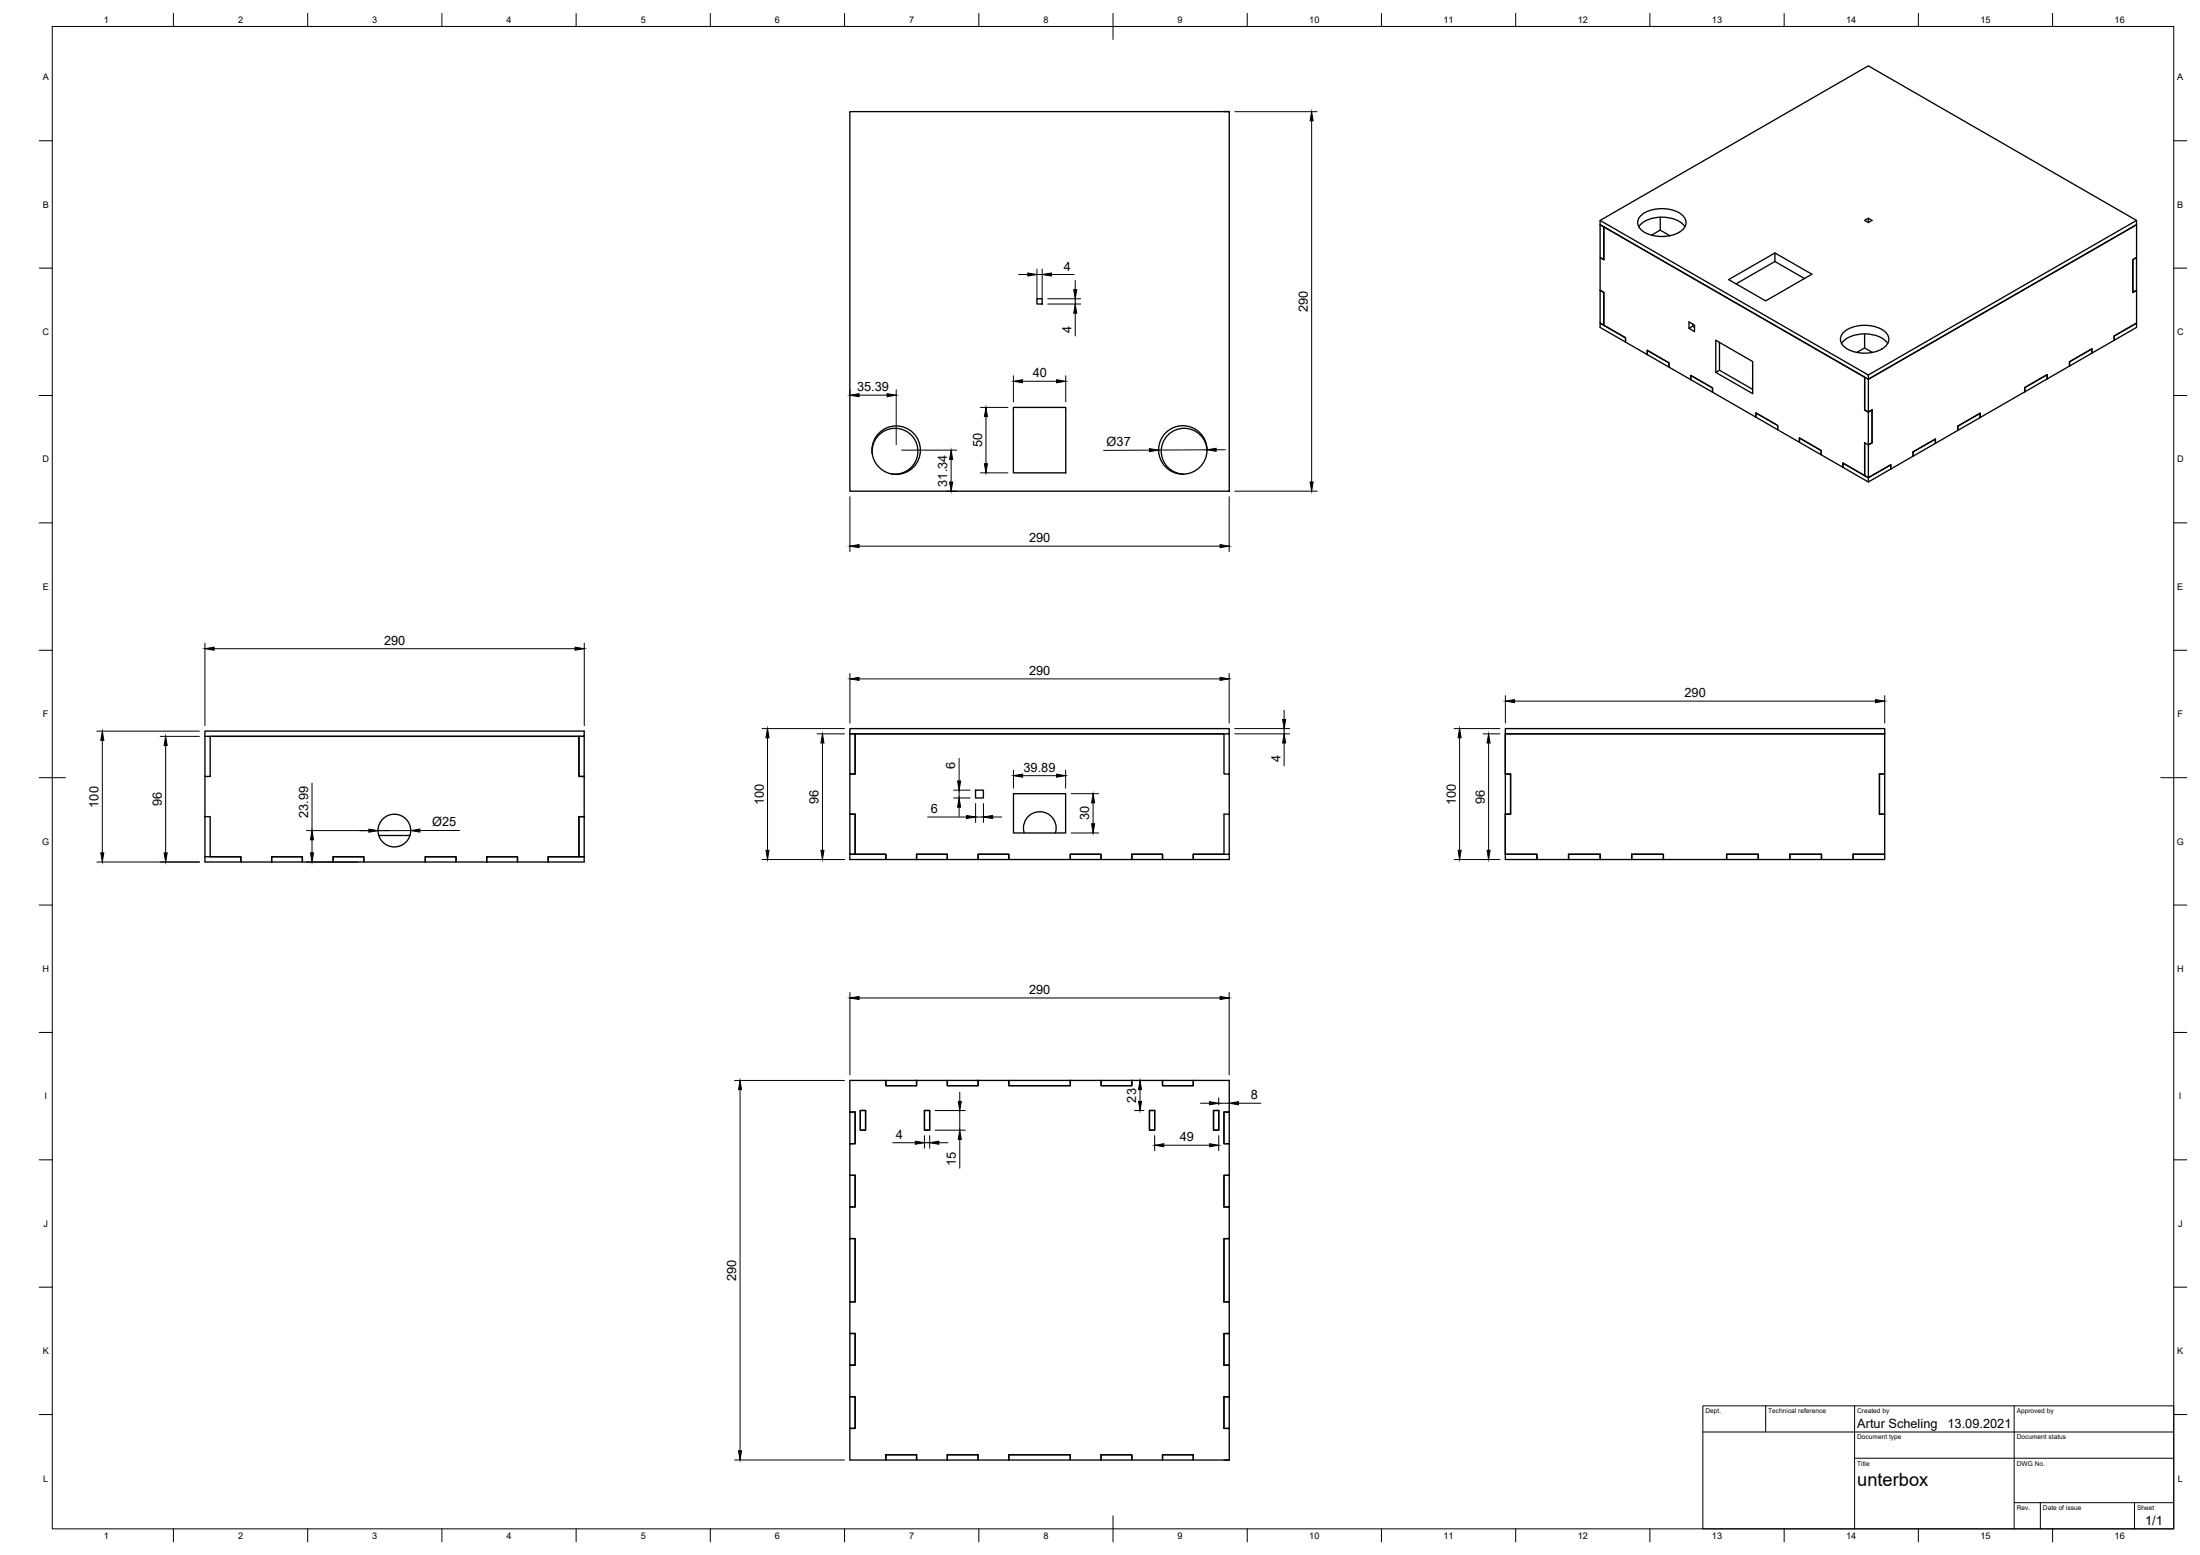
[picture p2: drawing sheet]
<svg xmlns="http://www.w3.org/2000/svg" width="841mm" height="594mm" viewBox="0 0 841 594" stroke-linecap="round" stroke-linejoin="round" font-family="sans-serif">
<g fill="none" stroke="#000" stroke-width=".51">
<path d="M324.9 42.6h145v145.1h-145zM467.9 42.6h2M611.7 85.8l1.4 .9v12.5l-1.4-.8zM611.7 84.2l102.5 59.1M626.5 86.7a11.7 11.7 0 0 1 12.2-3.4l3.7 1.6 1.7 1.8M627.1 82.5a13.3 13.3 0 0 1 16.4 0 3.8 3.8 0 0 1-1.6 6.3 13.7 13.7 0 0 1-14.8-1.3 3.4 3.4 0 0 1 0-5zM634.7 83v4.9l-3.4 1.9M634.7 87.9l3.7 2.2M678.5 96.6l-17.7 10.2 14.2 8.1 17.7-10.1-14.2-8.2v3.3l11.3 6.5M678.5 99.9l-14.8 8.6M714.2 83.4l-1.4 .8 1.4 .8 1.4-.8-1.4-.8v1.6M815.3 99.2l1.5-.8v12.5l-1.5 .8z"/>
<path d="M816.8 84.2l-102.6 59.1v1.6l-102.5-59.1v-1.6l102.5-59 102.6 59v1.6M816.8 85.8v12.6l-1.4 .8v12.5M816.8 85.8l-102.6 59.1M396.4 114.1h2v2.1h-2zM611.7 110.9l1.4 .8v12.6l-1.4-.8zM611.7 110.9l1.4 .8v12.6l8.3 4.7v1.7l8.3 4.8M611.7 110.9v-12.5l1.4 .8v-12.5l99.7 57.4v12.5M815.4 111.7l1.4-.8v12.5l-8.6 5v1.6l-8.5 4.9M611.7 123.5l9.7 5.5v1.7l-9.7-5.6zM629.7 133.9l8.3 4.7v1.7l-8.3-4.8zM629.7 135.5v-1.6l8.3 4.7v1.7l8.3 4.7M647.1 123.8v.8"/>
<path d="M647.8 125l-.7-.4-1.4 .8 2.1 1.3v-2.5l-2.1-1.2v2.4M657.3 130.8v10.6M704 131.3a11.7 11.7 0 0 1 12.3-3.4l3.6 1.6 1.7 1.8M704.7 127.1a13.3 13.3 0 0 1 16.3 0 3.8 3.8 0 0 1-1.6 6.3 13.7 13.7 0 0 1-14.7-1.3 3.4 3.4 0 0 1 0-5zM712.8 127.6v5.3l-3 1.8M712.8 132.9l3 1.8M791.1 138.2l8.6-4.9v1.6l-8.6 5M791.1 138.2v1.7M791.1 139.8l-8.5 5M799.7 134.9v-1.6l-8.6 4.9M808.2 128.4l8.6-4.9v1.6l-8.6 4.9zM387.4 155.7h20v25h-20z"/>
<path d="M646.3 143.4l8.4 4.8v1.6l-8.4-4.8zM646.3 145v-1.6l8.4 4.8v1.6l16.6 9.6M655.9 142.3v-12.3l14.1 8.1v12.3l-14.1-8.1 1.4-.9 12.7 7.4M671.3 157.8l8.3 4.8v1.6l-8.3-4.8zM671.3 159.4v-1.6l8.3 4.8v1.6l8.3 4.8M712.8 144.1v12.5l1.4 .8v-12.5M712.8 156.6l1.4 .8 1.4-.8M714.2 157.4v12.6M715.7 156.6l-1.5 .8M715.7 156.6l-.1 12.6M774 148.1l8.6-5v1.7l-8.6 4.9zM774.1 149.7l-17.1 9.8v-1.6l-8.6 4.9"/>
<path d="M782.6 144.8v-1.7l-8.5 5v1.6M333.5 173.5a8.8 8.8 0 0 1 8.4-9.9 8.8 8.8 0 0 1 9 9.5 8.8 8.8 0 0 1-10.3 7.9M461.4 172.1a8.8 8.8 0 0 0-8.8-8.5 8.8 8.8 0 0 0-8.7 8.7 8.8 8.8 0 0 0 8.6 8.8M687.9 167.3l8.3 4.8v1.7l-8.3-4.8zM687.9 169v-1.7l8.3 4.8v1.7l8.3 4.7v-1.6l8.3 4.8M712.8 169.2v12.5M715.6 169.1l-1.4 .9v12.5M715.6 169.2l-1.4 .8-1.4-.8v12.5M722.8 179.2v-1.6l-8.6 4.9-1.4-.8M731.3 172.7l8.6-5v1.7l-8.6 4.9zM731.3 172.6v1.7l-8.5 4.9M739.9 169.3v-1.6l-8.6 4.9"/>
<path d="M748.4 162.8l8.5-4.9v1.6l-8.5 5zM748.4 162.8v1.6l-8.5 5M714.2 182.5l8.6-4.9v1.6l-8.6 4.9zM714.2 182.5l-9.7-5.6v1.6l9.7 5.6M324.9 278.4h145v2h-145zM575.5 278.4h145v2h-145zM78.3 281.3v-2h145v2h-143h141v15.3h2v15.4M78.3 281.3h2v15.3h-2zM78.3 296.6v15.4M221.3 281.3h2v15.3h-2zM324.9 280.4h2v15.3h-2zM469.9 280.4v15.3"/>
<path d="M575.5 280.4v15.3M718.5 295.7h2v15.3h-2zM720.5 280.4v15.3h-2v15.3M720.5 280.4h-145v15.3h2v15.3M78.3 312h2v15.3h-2zM144.8 319.2h11.9M221.3 312h2v15.3h-2zM223.3 312h-2v15.3h-11.7v2h-11.8v-2h-11.7v2M324.9 311h2v15.4h-2zM324.9 311h2v15.4h11.7v2h11.8M324.9 311v-15.3h2v-15.3h141v15.3h2v15.3M372.9 301.9h3v3h-3z"/>
<path d="M387.4 303.2h20v15h-20zM391.5 318.2a6.3 6.3 0 0 1 6-8.1 6.3 6.3 0 0 1 6 8.1M469.9 311v15.4h-13.7v2h13.7v-2M469.9 311h-2v15.4h-11.7v2h-11.8v-2h-11.7v2M575.5 311v15.4M575.5 311v-15.3h2v15.3M575.5 311h2M577.5 311h-2v15.4M718.5 311h2v15.4h-12.1M78.3 327.3v2h13.8v-2h-11.8h11.8v2h11.7M103.8 327.3h11.8v2h-11.8zM103.8 329.3v-2h11.8v2h11.7"/>
<path d="M127.3 327.3h11.8v2h-11.8zM127.3 329.3v-2h11.8v2h23.5M162.6 327.3h11.7v2h-11.7zM162.6 329.3v-2h11.7v2h11.8M186.1 327.3h11.7v2h-11.7zM209.6 327.3h13.7v2h-13.7zM324.9 326.4h13.7v2h-13.7zM350.4 326.4h11.7v2h-11.7zM350.4 328.4v-2h11.7v2h11.8M373.9 326.4h11.8v2h-11.8zM373.9 328.4v-2h11.8v2h23.5M409.2 326.4h11.7v2h-11.7z"/>
<path d="M409.2 328.4v-2h11.7v2h11.8M432.7 326.4h11.7v2h-11.7zM575.5 326.4h12v2h-12zM575.5 326.4h12v2h12.1M599.6 326.4h12.1v2h-12.1zM623.8 326.4h12.1v2h-12.1zM623.8 326.4h12.1v2h24.2v-2h12v2h12.1M623.8 326.4v2h-12.1v-2h-12.1v2M660.1 326.4h12v2h-12zM684.2 326.4h12.1v2h-12.1M684.2 326.4h12.1v2h12.1M684.2 326.4v2"/>
<path d="M708.4 326.4h12.1v2h-12.1M708.4 326.4v2M338.6 412.8h11.8v2h-11.8zM350.4 412.8v2h-11.8v-2h-13.7v12.1h2M350.4 412.8h11.7v2h11.8v-2M362.1 412.8h11.8v2h-11.8zM373.9 412.8h11.8v2h23.5v-2M385.7 412.8h23.5v2h-23.5zM409.2 412.8h11.7v2h11.8v-2M420.9 412.8h11.8v2h-11.8zM432.7 412.8h11.7v2h11.8v-2h13.7v12.1h-2v12h2v12.1h-2v12.1h2v12.1h-2v24.2M444.4 412.8h11.8v2h-11.8z"/>
<path d="M324.9 424.9h2v12h-2zM326.9 424.9v12h-2v12.1M328.9 424.3h2v7.5h-2zM353.4 424.3h2v7.5h-2zM439.4 424.3h2v7.5h-2zM463.9 424.3h2v7.5h-2zM469.9 424.9v12.1h-2v-12.1h2M324.9 449v12.1h2v-12.1M324.9 449h2M326.9 449v12.1h-2v12.1h2v24.2M469.9 449v12.1h-2v-12.1h2M324.9 473.2h2v24.2h-2z"/>
<path d="M469.9 473.2h.1M326.9 497.4h-2v12.1h2v12h-2v12.1M467.9 497.4v-24.2h2v24.2M467.9 497.4h2M469.9 497.4v12.1h-2v12M324.9 509.5h2v12h-2zM469.9 509.5h.1M324.9 533.6v12.1h2v-12.1M324.9 533.6h2M326.9 533.6v12.1h-2v12.1h13.7v-2M467.9 533.6v12.1h2v12.1M467.9 521.6v-12.1h2v12.1"/>
<path d="M467.9 533.6h2v12.1h-2zM467.9 521.5h2M469.9 521.5v12.1h-2M338.6 555.8h11.8v2h11.7M338.6 555.8h11.8v2h-11.8zM362.1 555.8h11.8v2h11.8M362.1 555.8h11.8v2h-11.8M362.1 555.8v2M385.7 555.8h23.5v2h11.7M385.7 555.8h23.5v2h-23.5M385.7 555.8v2M420.9 555.8h11.8v2h11.7"/>
<path d="M420.9 555.8h11.8v2h-11.8M420.9 555.8v2M444.4 555.8h11.8v2h13.7M444.4 555.8h11.8v2h-11.8M444.4 555.8v2M467.9 557.8h2"/>
<circle cx="342.6" cy="172" r="9.3"/>
<circle cx="452.2" cy="171.9" r="9.3"/>
<circle cx="150.8" cy="317.3" r="6.3"/>
</g>
<g fill="none" stroke="#000" stroke-width=".38">
<path d="M20 10.1h811v574h-811zM66.3 5.1v5M117.6 5.1v5M168.9 5.1v5M220.2 5.1v5M271.5 5.1v5M322.9 5.1v5M374.2 5.1v5M425.5 5.1v10M476.8 5.1v5M528.1 5.1v5M579.4 5.1v5"/>
<path d="M630.7 5.1v5M682.1 5.1v5M733.4 5.1v5M784.7 5.1v5M15 53.8h5M472 42.7h31.5M501.4 46.2v137.9M831 53.8h5M15 102.4h5M389.4 104.9h3.5M396.4 102.8v11.3M396.4 104.9h2"/>
<path d="M398.4 102.8v11.3M400.5 114.1h12.7M400.5 116.2h12.7M401.9 104.9h8.7M411 107.2v3.5M411 114.1v2.1M411 119.6v8.8M831 102.4h5M15 151.1h5M324.9 148.9v2.4M328.4 151h10.7M342.6 148.9v21"/>
<path d="M374.8 155.7h10.5M376.9 159.1v18.1M387.4 143.5v10.1M390.9 145.7h13M407.4 143.5v10.1M831 151.1h5M344.7 172h21M363.6 175.5v8.6M439.4 172l-17.5 .1M461.4 171.8l-18.5 .2M468.4 171.8h-3.5M15 199.8h5"/>
<path d="M324.9 189.8v20.9M361.7 187.7h4M374.8 180.7h10.5M469.9 189.8v20.9M472 187.7h31.5M831 199.8h5M328.4 208.7h138M15 248.4h5M78.3 245.7v31.5M81.9 247.8h137.9M223.4 245.7v31.5M324.9 257.3v19"/>
<path d="M328.4 259.4h138M469.9 257.3v19M831 248.4h5M37 279.3h39.2M291.3 278.4h31.5M472 278.4h21M490.9 271.4v3.5M490.9 278.4v2M555.9 278.4h17.5M575.5 265.8v10.5M579 267.9h138M720.5 265.8v10.5"/>
<path d="M15 297.1h10M39.1 282.8v43M61.2 281.3h15M63.3 284.8v41M119.3 299.2v18.1M293.4 281.9v43M312.3 280.4h10.5M314.4 283.9v41M366.6 289.7v8.7M387.4 294.2v6.9M390.9 296.3h13M407.4 294.2v6.9"/>
<path d="M472 280.4h21M490.9 283.9v8.7M558 281.9v43M566.9 280.4h6.5M569.1 283.9v41M826 297.1h10M117.2 317.3h39.8M141 317.3l-3.5 .1M175.7 317.3h-15.2M354.6 312.1h14.9M364.6 304.9h6.3M364.6 301.9h6.3"/>
<path d="M366.6 301.9v3M366.6 308.4v3.5M373 307v7.2M373 312.1h3M376 307v7.2M379.5 312.1h3.4M409.5 303.2h10.5M409.5 318.2h10.5M417.9 306.7v8M37 329.3h39.2M117.2 329.3h19.8M119.3 320.8v5"/>
<path d="M291.3 328.4h31.5M555.9 328.4h17.5M15 345.8h5M831 345.8h5M324.9 379.2v31.5M469.9 379.2v31.5M15 394.4h5M328.4 381.3h138M831 394.4h5M280.8 412.8h42M282.9 416.3v138M366.9 417.3v3.5"/>
<path d="M435.8 416.3v4.5M465.9 419.4v2.8M341.2 436.6h8.7M353.4 433.9v4.8M353.4 436.6h2M355.4 433.9v4.8M357.5 424.3h11.5M357.5 431.8h11.5M358.9 436.6h3.5M366.9 424.3v7.5M366.9 435.3v11M433.7 424.3h3.6"/>
<path d="M441.4 433.9v5.7M444.9 437.5h17.5M458.9 421.5h3.5M465.9 433.9v5.7M465.9 421.5h4M473.4 421.5h8.6M15 443.1h5M831 443.1h5M15 491.8h5M831 491.8h5M651 537.1h180v47h-180zM675 537.1v10"/>
<path d="M709 537.1v47M770 537.1v47M15 540.4h5M280.8 557.8h42M651 547.1h180M709 557.1h122M831 540.4h5M425.5 579.1v10M770 574.1h61M780 574.1v10M816 574.1v10M66.3 584.1v5"/>
<path d="M117.6 584.1v5M168.9 584.1v5M220.2 584.1v5M271.5 584.1v5M322.9 584.1v5M374.2 584.1v5M476.8 584.1v5M528.1 584.1v5M579.4 584.1v5M630.7 584.1v5M682.1 584.1v5M733.4 584.1v5"/>
<path d="M784.7 584.1v5"/>
</g>
<g fill="#000" stroke="#000" stroke-width=".38">
<path d="M501.4 42.7l.6 3.5h-1.2zM392.9 104.3l3.5 .6-3.5 .6zM398.4 104.9l3.5-.6v1.2zM410.5 110.7h1.1l-.6 3.4zM411 116.2l.6 3.4h-1.1zM324.9 151l3.5-.6v1.2zM339.1 150.4l3.5 .6-3.5 .6zM376.9 155.7l.6 3.4h-1.2zM387.4 145.7l3.5-.6v1.1zM403.9 145.1l3.5 .6-3.5 .5zM363.6 172l.6 3.5h-1.2zM376.3 177.2h1.2l-.6 3.5z"/>
<path d="M439.4 171.4l3.5 .6-3.5 .6zM461.4 171.8l3.5-.5v1.1zM363 184.1h1.2l-.6 3.6zM500.8 184.1h1.2l-.6 3.6zM324.9 208.7l3.5-.6v1.1zM466.4 208.1l3.5 .6-3.5 .5zM78.3 247.8l3.6-.6v1.2zM219.8 247.2l3.6 .6-3.6 .6zM324.9 259.4l3.5-.6v1.1zM466.4 258.8l3.5 .6-3.5 .5zM490.3 274.9h1.2l-.6 3.5zM575.5 267.9l3.5-.6v1.1z"/>
<path d="M717 267.3l3.5 .6-3.5 .5zM39.1 279.3l.6 3.5h-1.2zM63.3 281.3l.6 3.5h-1.2zM293.4 278.4l.6 3.5h-1.2zM314.4 280.4l.6 3.5h-1.2zM366.1 298.4h1.1l-.6 3.5zM387.4 296.3l3.5-.5v1.1zM403.9 295.8l3.5 .5-3.5 .6zM490.9 280.4l.6 3.5h-1.2zM558 278.4l.6 3.5h-1.2zM569.1 280.4l.5 3.5h-1.1zM141 316.8l3.5 .5-3.5 .6z"/>
<path d="M157 317.3l3.5-.6v1.2zM366.6 304.9l.6 3.5h-1.1zM369.5 311.5l3.5 .6-3.5 .6zM376 312.1l3.5-.6v1.2zM417.9 303.2l.6 3.5h-1.2zM417.3 314.7h1.2l-.6 3.5zM38.5 325.8h1.2l-.6 3.5zM62.7 325.8h1.2l-.6 3.5zM118.7 325.8h1.1l-.5 3.5zM119.3 317.3l.5 3.5h-1.1zM292.8 324.9h1.2l-.6 3.5zM313.8 324.9h1.2l-.6 3.5z"/>
<path d="M557.4 324.9h1.2l-.6 3.5zM568.5 324.9h1.1l-.5 3.5zM324.9 381.3l3.5-.6v1.2zM466.4 380.7l3.5 .6-3.5 .6zM282.9 412.8l.6 3.5h-1.2zM435.8 412.8l.6 3.5h-1.2zM349.9 436l3.5 .6-3.5 .5zM355.4 436.6l3.5-.6v1.1zM366.3 420.8h1.2l-.6 3.5zM366.9 431.8l.6 3.5h-1.2zM435.2 420.8h1.2l-.6 3.5zM441.4 437.5l3.5-.5v1.1z"/>
<path d="M462.4 420.9l3.5 .6-3.5 .6zM462.4 437l3.5 .5-3.5 .6zM469.9 421.5l3.5-.6v1.2zM282.3 554.3h1.2l-.6 3.5z"/>
</g>
<text font-size="7" x="710" y="567.6">unterbox</text>
<g font-size="4.9">
<text x="406.7" y="103.5">4</text>
<text x="500" y="119.2" transform="rotate(-90 500 119.2)">290</text>
<text x="409.6" y="127" transform="rotate(-90 409.6 127)">4</text>
<text x="327.6" y="149.5">35.39</text>
<text x="394.8" y="144.2">40</text>
<text x="375.5" y="170.9" transform="rotate(-90 375.5 170.9)">50</text>
<text x="423.1" y="170.5">Ø37</text>
<text x="362.1" y="185.9" transform="rotate(-90 362.1 185.9)">31.34</text>
<text x="393.4" y="207.2">290</text>
<text x="146.8" y="246.4">290</text>
<text x="393.4" y="257.9">290</text>
<text x="644" y="266.4">290</text>
<text x="365.2" y="293.6" transform="rotate(-90 365.2 293.6)">6</text>
<text x="489.5" y="291.2" transform="rotate(-90 489.5 291.2)">4</text>
<text x="391.3" y="294.9">39.89</text>
<text x="37.7" y="308.6" transform="rotate(-90 37.7 308.6)">100</text>
<text x="61.9" y="308" transform="rotate(-90 61.9 308)">96</text>
<text x="292" y="307.6" transform="rotate(-90 292 307.6)">100</text>
<text x="312.9" y="307.1" transform="rotate(-90 312.9 307.1)">96</text>
<text x="355.8" y="310.7">6</text>
<text x="556.5" y="307.6" transform="rotate(-90 556.5 307.6)">100</text>
<text x="567.6" y="307.1" transform="rotate(-90 567.6 307.1)">96</text>
<text x="117.8" y="312.6" transform="rotate(-90 117.8 312.6)">23.99</text>
<text x="165.2" y="315.8">Ø25</text>
<text x="416.4" y="313.4" transform="rotate(-90 416.4 313.4)">30</text>
<text x="393.4" y="379.8">290</text>
<text x="434.3" y="421.2" transform="rotate(-90 434.3 421.2)">23</text>
<text x="478.1" y="420">8</text>
<text x="342.5" y="435.2">4</text>
<text x="451" y="436.1">49</text>
<text x="365.4" y="445.4" transform="rotate(-90 365.4 445.4)">15</text>
<text x="281.5" y="489.3" transform="rotate(-90 281.5 489.3)">290</text>
<text x="710" y="545.6">Artur Scheling</text>
<text x="744.5" y="545.6">13.09.2021</text>
<text x="820.1" y="582.7">1/1</text>
</g>
<g font-size="3.5">
<text x="39.7" y="8.9">1</text>
<text x="91" y="8.9">2</text>
<text x="142.3" y="8.8">3</text>
<text x="193.6" y="8.9">4</text>
<text x="244.9" y="8.8">5</text>
<text x="296.2" y="8.8">6</text>
<text x="347.6" y="8.8">7</text>
<text x="398.9" y="8.8">8</text>
<text x="450.2" y="8.8">9</text>
<text x="500.5" y="8.8">10</text>
<text x="551.8" y="8.9">11</text>
<text x="603.1" y="8.9">12</text>
<text x="654.5" y="8.8">13</text>
<text x="705.8" y="8.9">14</text>
<text x="757.1" y="8.8">15</text>
<text x="808.4" y="8.8">16</text>
<text x="16.3" y="30.7">A</text>
<text x="832.3" y="30.7">A</text>
<text x="16.3" y="79.3">B</text>
<text x="832.3" y="79.3">B</text>
<text x="16.2" y="128">C</text>
<text x="832.2" y="128">C</text>
<text x="16.2" y="176.7">D</text>
<text x="832.2" y="176.7">D</text>
<text x="16.3" y="225.4">E</text>
<text x="832.3" y="225.4">E</text>
<text x="16.4" y="274">F</text>
<text x="832.4" y="274">F</text>
<text x="16.1" y="322.7">G</text>
<text x="832.1" y="322.7">G</text>
<text x="16.2" y="371.3">H</text>
<text x="832.2" y="371.3">H</text>
<text x="17" y="420">I</text>
<text x="833" y="420">I</text>
<text x="16.6" y="468.7">J</text>
<text x="832.6" y="468.7">J</text>
<text x="16.3" y="517.3">K</text>
<text x="832.3" y="517.3">K</text>
<text x="16.5" y="566">L</text>
<text x="832.5" y="566">L</text>
<text x="39.7" y="587.8">1</text>
<text x="91" y="587.8">2</text>
<text x="142.3" y="587.8">3</text>
<text x="193.6" y="587.8">4</text>
<text x="244.9" y="587.8">5</text>
<text x="296.2" y="587.8">6</text>
<text x="347.6" y="587.8">7</text>
<text x="398.9" y="587.8">8</text>
<text x="450.2" y="587.8">9</text>
<text x="500.5" y="587.8">10</text>
<text x="551.8" y="587.8">11</text>
<text x="603.1" y="587.8">12</text>
<text x="654.5" y="587.8">13</text>
<text x="705.8" y="587.8">14</text>
<text x="757.1" y="587.8">15</text>
<text x="808.4" y="587.8">16</text>
</g>
<g font-size="2.5">
<text x="652" y="539.9">Dept.</text>
<text x="676" y="539.9">Technical reference</text>
<text x="710" y="539.9">Created by</text>
<text x="771" y="539.9">Approved by</text>
<text x="710" y="549.9">Document type</text>
<text x="771" y="549.9">Document status</text>
<text x="710" y="559.9">Title</text>
<text x="771" y="559.9">DWG No.</text>
<text x="771" y="576.9">Rev.</text>
<text x="781" y="576.9">Date of issue</text>
<text x="817" y="576.9">Sheet</text>
</g>
</svg>
